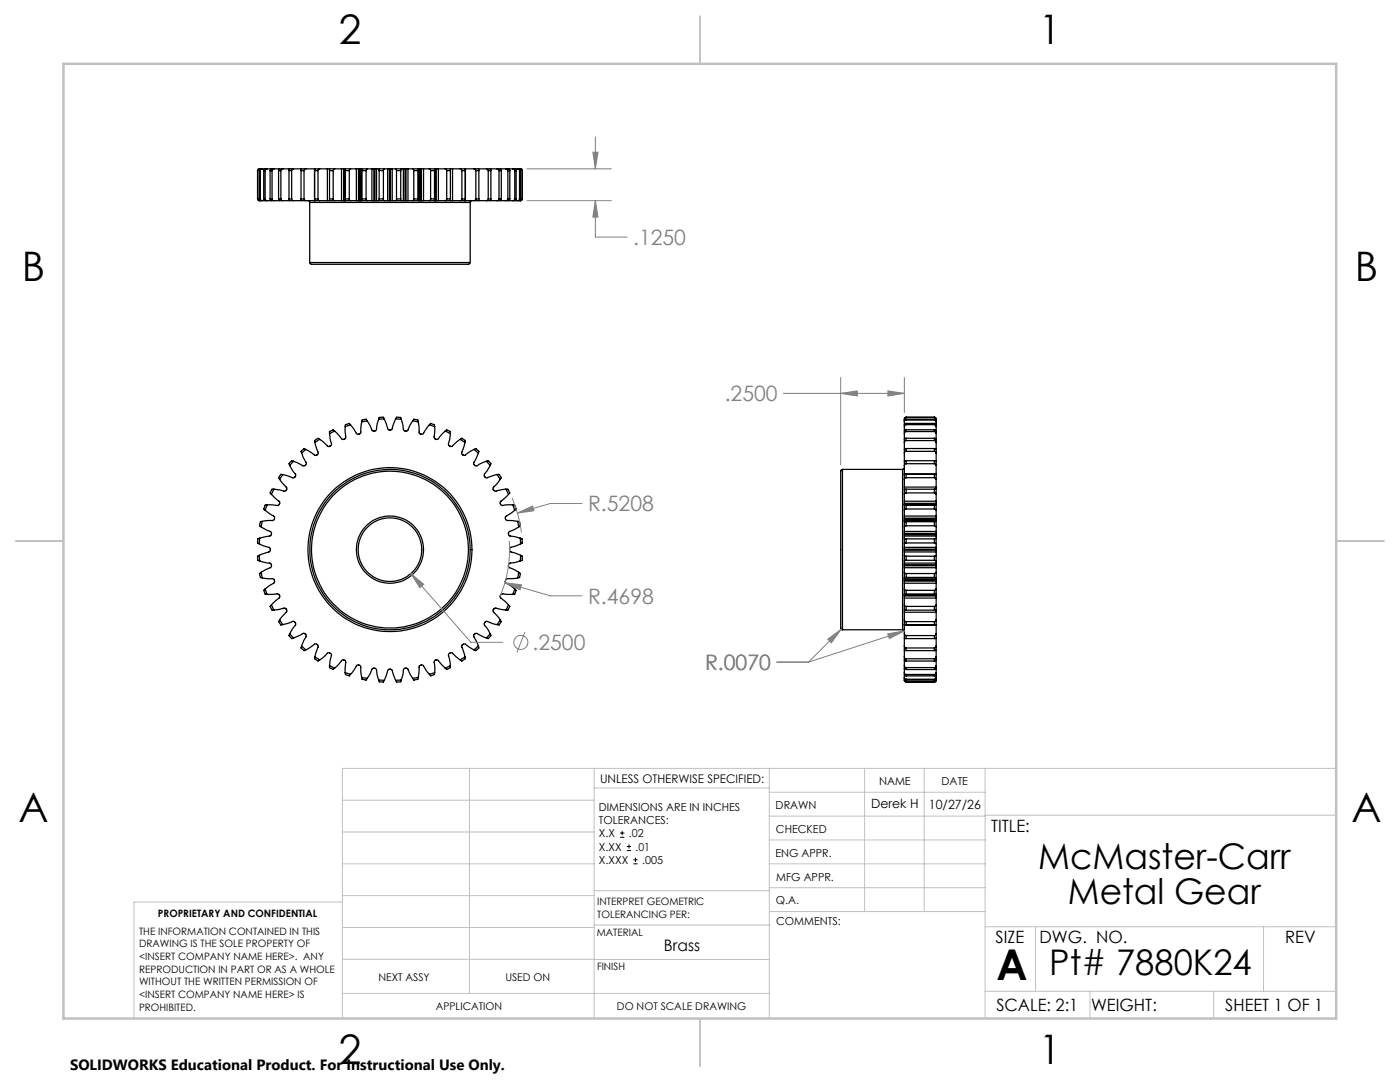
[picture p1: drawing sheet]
<svg xmlns="http://www.w3.org/2000/svg" width="279mm" height="216mm" viewBox="0 0 279 216" stroke-linecap="round" stroke-linejoin="round" font-family="sans-serif">
<g fill="none" stroke="#000" stroke-width=".25">
<path d="M51.4 34h.1M51.4 39.7l.1 .2 .3 .1M51.4 39.7h.1M51.4 34v5.7M51.8 34h.2M51.8 39.7l.3 .3M51.8 39.7h.2M51.8 34v5.7M51.8 33.7l-.2 .1-.2 .2M51.8 33.7l-.3 .1-.1 .2M51.8 33.7h.3M52 39.7l.1 .3h.3"/>
<path d="M52 34v5.7M52.1 33.7l-.3 .3M52.1 33.7h.3M52.4 33.7l-.3 .1-.1 .2M52.4 33.7h.5M52.6 34h.3M52.6 39.7h.3M52.6 39.7l.2 .3h.5M52.6 34v5.7M52.9 39.7l.2 .3h.2M52.9 34v5.7M53.3 33.7l-.3 .1-.1 .2"/>
<path d="M53.3 33.7h-.2a.32 .32 0 0 0-.5 .3M53.3 33.7h.8M53.9 34h.4M53.9 39.7h.4M53.9 39.7l.3 .3M53.9 34v5.7M54.2 33.7l-.3 .3M54.2 33.7h.5M54.3 39.7l.1 .3h.3M54.3 34v5.7M54.7 33.7l-.3 .1-.1 .2M54.7 33.7h1.1"/>
<path d="M55.6 34h.5M55.6 39.7a.59 .59 0 0 0 .8 .3M55.6 39.7h.5M55.6 34v5.7M56.1 39.7l.1 .3h.2M56.1 34v5.7M56.4 33.7h-.3a.31 .31 0 0 0-.4 0 .31 .31 0 0 0-.1 .3M56.4 33.7l-.2 .1-.1 .2M56.4 33.7h1.4M57.7 34h.5M57.7 39.7h.5M57.7 39.7a.58 .58 0 0 0 .9 .3"/>
<path d="M57.7 34v5.7M58.2 39.7l.4 .3M58.2 34v5.7M58.6 33.7l-.3 .1-.1 .2M58.6 33.7h-.4a.34 .34 0 0 0-.4 0 .34 .34 0 0 0-.1 .3M58.6 33.7h1.5M60.1 34h.6M60.1 39.7h.6M60.1 39.7l.1 .3M60.1 34v5.7M60.2 33.7l-.1 .3M60.2 33.7h.8"/>
<path d="M60.7 39.7l.3 .3M60.7 34v5.7M61 33.7l-.3 .3M61 33.7h1.8M62.8 33.7h.1M62.8 33.7v6.3M62.8 34h.7M62.8 39.7l.1 .3M62.8 39.7h.7M62.8 34v5.7M62.9 33.7l-.1 .3M62.9 33.7h.9"/>
<path d="M63.5 39.7l.3 .3M63.5 34v5.7M63.8 33.7l-.2 .1-.1 .2M63.8 33.7h1.5M65.3 33.7h.5M65.3 33.7v6.3M65.8 34h.7M65.8 33.7v.3M65.8 33.7h1M65.8 39.7v.3M65.8 39.7h.7M65.8 34v5.7"/>
<path d="M66.5 39.7v.2l.3 .1M66.5 34v5.7M66.8 33.7l-.3 .3M66.8 33.7h1.4M68.2 33.7h.4M68.2 33.7v6.3M68.6 33.7h.2M68.6 33.7v6.3M68.8 33.7v6.3M68.9 34h.8M68.9 39.7h.8M68.9 39.7v.3h1.1"/>
<path d="M68.9 34v5.7M69.7 39.7l.3 .3M69.7 34v5.7M70 33.7l-.2 .1-.1 .2M70 33.7h-1.1v.3M70 33.7h1.1M71.1 33.7h.4M71.1 33.7v6.3M71.5 33.7h.3M71.5 33.7v6.3M71.8 33.7h.2M71.8 33.7v6.3"/>
<path d="M72 33.7h.2M72 33.7v6.3M72.2 33.7v.3M72.2 33.7h1.1M72.2 34h.9M72.2 39.7v.3M72.2 39.7h.9M72.2 34v5.7M73.1 39.7l.2 .3M73.1 34v5.7M73.3 33.7l-.2 .3M73.3 33.7h.9"/>
<path d="M74.2 33.7h.4M74.2 33.7v6.3M74.6 33.7h.2M74.6 33.7v6.3M74.8 33.7h.3M74.8 33.7v6.3M75.1 33.7h.5M75.1 33.7v6.3M75.6 33.7l.1 .3M75.6 33.7h1.1M75.7 34h.8M75.7 39.7l-.1 .3"/>
<path d="M75.7 39.7h.8M75.7 34v5.7M76.5 39.7l.2 .3M76.5 34v5.7M76.7 33.7l-.2 .3M76.7 33.7h.7M77.4 33.7h.3M77.4 33.7v6.3M77.7 33.7h.2M77.7 33.7v6.3M77.9 33.7h.4M77.9 33.7v6.3"/>
<path d="M78.3 33.7h.7M78.3 33.7v6.3M79 33.7l.1 .3M79 33.7h1.1M79.1 39.7l-.1 .3M79.1 39.7h.9M79.1 34h.9M79.1 34v5.7M80 39.7l.1 .3M80 34v5.7M80.1 33.7l-.1 .3M80.1 33.7h.4"/>
<path d="M80.5 33.7h.3M80.5 33.7v6.3M80.8 33.7h.2M80.8 33.7v6.3M81 33.7h.4M81 33.7v6.3M81.4 33.7h1M81.4 33.7v6.3M82.4 33.7l.2 .3M82.4 33.7h1.1M82.6 39.7l-.2 .3M82.6 39.7h.8"/>
<path d="M82.6 34h.8M82.6 34v5.7M83.4 39.7l.1 .3M83.4 34v5.7M83.5 33.7l-.1 .3M83.5 33.7h.1M83.6 33.7h.3M83.6 33.7v6.3M83.9 33.7h.2M83.9 33.7v6.3M84.1 33.7h.4M84.1 33.7v6.3"/>
<path d="M84.5 33.7h1.2M84.5 33.7v6.3M85.7 33.7l.2 .3M85.7 33.7h1M85.9 39.7l-.2 .3M85.9 39.7h.8M85.9 34h.8M85.9 34v5.7M86.7 39.7v.3M86.7 34v5.7M86.7 33.7v.3M86.8 33.7v6.3"/>
<path d="M86.8 33.7h.1M86.9 33.7h.2M86.9 33.7v6.3M87.1 33.7h.4M87.1 33.7v6.3M87.5 33.7h1.4M87.5 33.7v6.3M88.9 33.7l.2 .1v.2M88.9 33.7h1M89.1 39.7l-.2 .3M89.1 39.7h.8M89.1 34h.8"/>
<path d="M89.1 34v5.7M89.9 39.7v.3M89.9 33.7v.3M89.9 33.7h.4M89.9 34v5.7M90.3 33.7h1.6M90.3 33.7v6.3M91.9 33.7l.3 .3M91.9 33.7h.9M92.2 39.7l-.3 .3M92.2 39.7h.7M92.2 34h.7"/>
<path d="M92.2 34v5.7M92.8 33.7l.1 .3M92.8 33.7h.1M92.9 39.7l-.1 .3M92.9 34v5.7M92.9 33.7h1.7M92.9 33.7v6.3M94.6 33.7l.4 .3M94.6 33.7h.4a.33 .33 0 0 1 .4 0 .33 .33 0 0 1 .2 .3M95 39.7l-.4 .3M95 39.7h.6M95 34h.6"/>
<path d="M95 34v5.7M95.5 33.7h1.6M95.6 39.7a.33 .33 0 0 1-.2 .4 .33 .33 0 0 1-.4-.1h-.4M95.6 34v5.7M97.1 33.7l.3 .3M97.1 33.7h.7M97.4 39.7l-.3 .3M97.4 39.7h.6M97.4 34h.6M97.4 34v5.7M97.8 33.7l.2 .3M97.9 33.7h1.3"/>
<path d="M98 39.7l-.2 .3M98 34v5.7M99.2 33.7l.2 .1 .2 .2M99.2 33.7h.3a.37 .37 0 0 1 .5 .3M99.6 39.7l-.1 .2-.3 .1M99.6 39.7h.4M99.6 34h.4M99.6 34v5.7M99.9 33.7h1.1M100 39.7a.59 .59 0 0 1-.8 .3M100 34v5.7M101 33.7l.2 .1 .2 .2"/>
<path d="M101 33.7h.5l.2 .3M101.4 39.7l-.2 .2-.2 .1M101.4 39.7h.3M101.4 34h.3M101.4 34v5.7M101.5 33.7h.8M101.7 39.7l-.2 .3h-.5M101.7 34v5.7M102.3 33.7l.3 .1 .1 .2M102.3 33.7l.6 .1 .1 .2M102.7 39.7l-.1 .2-.3 .1M102.7 39.7h.3"/>
<path d="M102.7 34h.3M102.7 34v5.7M102.8 33.7h.5M103 39.7l-.1 .3h-.6M103 34v5.7M103.3 33.7l.2 .1 .2 .2M103.3 33.7l.5 .1 .1 .2M103.6 33.7h.2M103.7 39.7l-.1 .2-.3 .1M103.7 39.7h.2M103.7 34h.2M103.7 34v5.7"/>
<path d="M103.8 33.7l.3 .1 .1 .2M103.9 39.7l-.2 .3h-.4M103.9 34v5.7M104.2 39.7l-.4 .3M104.2 39.7h.1M104.2 34h.1M104.2 34v5.7M104.2 39.7l-.1 .3h-.3M51.8 40h.3M52.1 40h.3M52.4 40h.5M53.3 40h.8"/>
<path d="M54.2 40h.5M54.7 40h1.1M56.4 40h1.4M58.6 40h1.5M60.2 40h.8M61 40h1.8M61.5 40l.3 .2v.2M61.8 52.4l.3 .3h31.5l.2-.3M61.8 40.4h32M61.8 52.4h32M61.8 40.4v12M62.8 40h.1"/>
<path d="M62.9 40h.9M63.8 40h1.5M65.3 40h.5M65.8 40h1M66.8 40h1.4M68.2 40h.4M68.6 40h.2M70 40h1.1M71.1 40h.4M71.5 40h.3M71.8 40h.2M72 40h.2"/>
<path d="M72.2 40h1.1M73.3 40h.9M74.2 40h.4M74.6 40h.2M74.8 40h.3M75.1 40h.5M75.6 40h1.1M76.7 40h.7M77.4 40h.3M77.7 40h.2M77.9 40h.4M78.3 40h.7"/>
<path d="M79 40h1.1M80.1 40h.4M80.5 40h.3M80.8 40h.2M81 40h.4M81.4 40h1M82.4 40h1.1M83.5 40h.1M83.6 40h.3M83.9 40h.2M84.1 40h.4M84.5 40h1.2"/>
<path d="M85.7 40h1M86.8 40h.1M86.9 40h.2M87.1 40h.4M87.5 40h1.4M88.9 40h1M89.9 40h.4M90.3 40h1.6M91.9 40h.9M92.8 40h.1M92.9 40h1.7M93.8 40.4v12"/>
<path d="M94.2 40l-.3 .2-.1 .2M95.5 40h1.6M97.1 40h.7M97.9 40h1.3M99.9 40h1.1M101.5 40h.8M102.8 40h.5M103.6 40h.2M54.2 98.6l1.6 1.5v.5l-.3 .3-2.2-.1M54.7 97.6a.72 .72 0 0 0-.8 .8l.3 .2M54.7 97.6l-.5 1M55.8 95.6l1.3 1.6a.52 .52 0 0 1 0 .5 .52 .52 0 0 1-.4 .3l-2-.4"/>
<path d="M56.4 94.7l-.6 .9M56.4 94.7a.7 .7 0 0 0-.8 .7l.2 .2M57.8 92.9l1.2 1.8-.1 .5-.5 .2-2-.7M58.6 92a.61 .61 0 0 0-.8 .8v.1M58.6 92l-.8 .9M60.2 90.4l.9 1.9a.52 .52 0 0 1-.2 .5 .52 .52 0 0 1-.5 .1l-1.8-.9M61 89.7a.37 .37 0 0 0-.6 .1 .37 .37 0 0 0-.3 .2 .37 .37 0 0 0 .1 .4M61 89.7l-.8 .7M62.9 88.3l.6 2-.2 .5h-.5l-1.8-1.1M63.8 87.7l-.9 .6M63.8 87.7a.67 .67 0 0 0-1 .2l.1 .4M65.8 86.5l.4 2.2-.2 .3-.5 .1-1.7-1.4"/>
<path d="M66.8 86l-1 .5M66.8 86a.55 .55 0 0 0-.9 .1l-.1 .4M68.9 85.1l.1 2.1a.5 .5 0 0 1-.3 .4 .5 .5 0 0 1-.5-.1l-1.4-1.5M70 84.8a.58 .58 0 0 0-1-.1l-.1 .4M70 84.8l-1.1 .3M72.2 84.2l-.2 2.1-.3 .3h-.5l-1.2-1.8M73.3 84l-1.1 .2M73.3 84a.6 .6 0 0 0-.9-.2l-.2 .4M75.6 83.7l-.5 2a.52 .52 0 0 1-.9 .1l-.9-1.8M76.7 83.6l-1.1 .1M76.7 83.6a.71 .71 0 0 0-1-.3l-.1 .4M76.7 83.6l.7 2 .2 .2h.5l.2-.2 .7-2"/>
<path d="M79 83.6l1.1 .1M79 83.6a.6 .6 0 0 1 .9-.3l.2 .4M80.1 83.7l.4 2a.52 .52 0 0 0 .9 .1l1-1.8M82.4 84l1.1 .2M82.4 84a.6 .6 0 0 1 .9-.2l.2 .4M83.5 84.2l.1 2.1 .3 .3h.6l1.2-1.8M85.7 84.8l1 .3M85.7 84.8a.58 .58 0 0 1 .9-.1l.1 .4M86.7 85.1l-.1 2.1a.5 .5 0 0 0 .3 .4 .5 .5 0 0 0 .6-.1l1.4-1.5M88.9 86l1 .5M88.9 86a.58 .58 0 0 1 .9 .1l.1 .4M89.9 86.5l-.4 2 .2 .5 .5 .1 1.7-1.4"/>
<path d="M91.9 87.7a.48 .48 0 0 1 .8 .1l.2 .1-.1 .4M91.9 87.7l.9 .6M92.8 88.3l-.7 2 .2 .4 .6 .1 1.7-1.1M94.6 89.7l.9 .7M94.6 89.7a.56 .56 0 0 1 .9 .3v.4M95.5 90.4l-.9 1.9a.52 .52 0 0 0 .1 .5 .52 .52 0 0 0 .5 .1l1.9-.9M97.1 92l.7 .9M97.1 92a.69 .69 0 0 1 .9 .6l-.2 .3M97.8 92.9l-1.1 1.8 .1 .5 .4 .2 2-.7M99.2 94.7a.7 .7 0 0 1 .8 .7l-.2 .2M99.2 94.7l.6 .9M99.8 95.6l-1.3 1.6a.52 .52 0 0 0 0 .5 .52 .52 0 0 0 .5 .3l2-.4"/>
<path d="M101 97.6a.72 .72 0 0 1 .7 .8l-.2 .2M101 97.6l.5 1M101.5 98.6l-1.7 1.5 .1 .5 .3 .3 2.1-.1M168.1 93.7l-.2 .1-.1 .2v31.3l.3 .4M168.1 93.7v32M168.1 93.7h12M180.1 93.7v32M180.5 93.3l-.1 .2-.3 .2M180.5 98.6v1.4M180.5 97.6h.3M180.5 97.6v1M180.5 95.6v1.6"/>
<path d="M180.5 94.7v.9M180.5 97.2v.4M180.5 92.9v1.7M180.5 94.6v.1M180.5 90.4v1.6M180.5 89.7v.7M180.5 88.3v1.3M180.5 86.5v1.1M180.5 85.1v.9M180.5 83.7v.2M180.5 84.2v.5M180.5 97.2h6.3"/>
<path d="M180.5 94.6h6.3M180.8 98.4l-.3 .2M180.8 97.6v.8M180.8 95.3l-.3 .3M180.8 94.7v.6M180.8 94.7h-.3M180.8 92.5l-.3 .4M180.8 91.9a.33 .33 0 0 0-.3 .2 .33 .33 0 0 0 0 .4v.4M180.8 91.9v.6M180.8 90.1l-.3 .3M180.8 89.5l-.3 .2M180.8 89.5v.6"/>
<path d="M180.8 87.9l-.2 .2-.1 .2M180.8 87.5v.4M180.8 87.5a.59 .59 0 0 0-.3 .8M180.8 86.1l-.3 .4M180.8 85.8l-.3 .2v.5M180.8 85.8v.3M180.8 84.7l-.3 .4M180.8 84.5l-.3 .2v.4M180.8 84.5v.2M180.8 83.8l-.3 .4M180.8 83.6l-.2 .1-.1 .5M180.8 83.6v.2"/>
<path d="M180.8 83.3l-.2 .1-.1 .3M180.8 83.3h.1M180.8 98.4h5.7M180.8 97.6h5.7M180.8 95.3h5.7M180.8 94.7h5.7M180.8 92.5h5.7M180.8 91.9h5.7M180.8 90.1h5.7M180.8 89.5h5.7M180.8 87.9h5.7M180.8 87.5h5.7"/>
<path d="M180.8 86.1h5.7M180.8 85.8h5.7M180.8 84.7h5.7M180.8 84.5h5.7M180.8 83.8h5.7M180.8 83.6h5.7M180.8 83.3h5.7M186.5 98.4h.3v.2M186.5 97.6v.8M186.5 97.6h.3M186.5 95.3l.3 .1v.2M186.5 94.7v.6"/>
<path d="M186.5 94.7h.3M186.5 91.9v.6M186.5 91.9a.32 .32 0 0 1 .4 .2 .32 .32 0 0 1-.1 .4v.4M186.5 92.5l.3 .1v.3M186.5 89.5v.6M186.5 89.5l.3 .2M186.5 90.1l.3 .1v.2M186.5 87.9l.3 .1v.3M186.5 87.5v.4M186.5 87.5a.59 .59 0 0 1 .3 .8M186.5 86.1l.3 .2v.2M186.5 85.8v.3"/>
<path d="M186.5 85.8a.55 .55 0 0 1 .3 .7M186.5 84.7l.3 .2v.2M186.5 84.5v.2M186.5 84.5a.34 .34 0 0 1 .3 .4v.2M186.5 83.8l.3 .1v.3M186.5 83.6v.2M186.5 83.6a.34 .34 0 0 1 .3 .5v.1M186.5 83.3l.3 .1v.3M186.5 83.3h.1M186.8 97.6v1M186.8 98.6v1.4M186.8 95.6v1.6"/>
<path d="M186.8 94.7v.9M186.8 97.2v.4M186.8 92.9v1.7M186.8 94.6v.1M186.8 89.7v.7M186.8 90.4v1.6M186.8 88.3v1.3M186.8 86.5v1.1M186.8 85.1v.9M186.8 83.7v.2M186.8 84.2v.5M51.8 110.8v1.1"/>
<path d="M51.8 110.8a.53 .53 0 0 0-.4 .8v.2l.4 .1M51.8 108.5l1.9 .7 .2 .2-.1 .7-2 .7M51.8 107.4v1.1M51.8 107.4a.38 .38 0 0 0-.3 .1 .38 .38 0 0 0-.1 .4 .35 .35 0 0 0 0 .4 .35 .35 0 0 0 .4 .2M51.8 111.9l2.1 .5 .2 .1 .1 .4-.2 .3-1.9 1M52.1 114.2l.3 1.1M52.1 114.2a.65 .65 0 0 0 0 1.1h.3M52.1 105.1l1.8 .9 .3 .5-.3 .5-2.1 .4M52.4 104l-.3 1.1M52.4 104a.56 .56 0 0 0-.6 .8l.3 .3M52.4 115.3l2 .2 .4 .2-.1 .6-1.8 1.2M52.9 117.5l.4 1.1"/>
<path d="M52.9 117.5a.6 .6 0 0 0 0 1l.4 .1M52.9 101.8l1.9 1.4a.53 .53 0 0 1-.4 .7l-2 .1M53.3 100.8a.69 .69 0 0 0-.6 .8l.2 .2M53.3 100.8l-.4 1M53.3 118.6l2-.1a.5 .5 0 0 1 .5 .3 .5 .5 0 0 1-.1 .5l-1.5 1.4M102.3 100.8l.4 1M102.3 100.8a.68 .68 0 0 1 .7 .8l-.3 .2M102.3 118.6l-2-.1a.5 .5 0 0 0-.4 .3 .5 .5 0 0 0 .1 .5l1.5 1.4M102.7 117.5a.69 .69 0 0 1 0 1.1h-.4M102.7 117.5l-.4 1.1M102.7 101.8l-1.8 1.4a.53 .53 0 0 0 .4 .7l2 .1M103.3 104l.2 1.1"/>
<path d="M103.3 104a.56 .56 0 0 1 .5 .8l-.3 .3M103.3 115.3l-2.1 .2-.3 .2v.6l1.8 1.2M103.5 114.2l-.2 1.1M103.5 114.2a.74 .74 0 0 1 .2 1.1h-.4M103.5 105.1l-1.8 .9-.2 .5 .2 .5 2.1 .4M103.8 107.4a.38 .38 0 0 1 .4 .1 .38 .38 0 0 1 0 .4 .35 .35 0 0 1 0 .4 .35 .35 0 0 1-.3 .2M103.8 107.4l.1 1.1M103.8 111.9l-2 .5-.2 .1-.1 .4 .1 .3 1.9 1M103.9 110.8l-.1 1.1M103.9 110.8a.53 .53 0 0 1 .3 .8v.2l-.4 .1M103.9 108.5l-2 .7-.2 .2 .1 .7 2.1 .7M180.5 108.5v.7"/>
<path d="M180.5 110.8l.3 .2M180.5 110.1v.7M180.5 110.8v1.1M180.5 107.4v1.1M180.5 107.4l.3 .1M180.5 111.9v.5M180.5 107v.4M180.5 105.1v.9M180.5 114.2l.3 .2M180.5 113.3v.9M180.5 114.2v1.1M180.5 104l.3 .1"/>
<path d="M180.5 104v1.1M180.5 115.3v.4M180.5 103.9v.1M180.5 101.8v1.2M180.5 117.5l.3 .3M180.5 116.4v1.1M180.5 117.5v1.1M180.5 100.8h.3M180.5 100.8v1M180.5 109.8v.3M180.5 109.2v.4M180.5 112.4v.3"/>
<path d="M180.5 106.7v.3M180.5 119.3v1.4M180.5 106v.4M180.5 112.9v.4M180.5 109.6v.2M180.5 106.4v.3M180.5 112.7v.2M180.5 103.6v.3M180.5 103v.4M180.5 116v.4M180.5 103.4v.2M180.5 115.7v.3"/>
<path d="M180.5 100v.4M180.5 118.9v.4M180.5 100.4v.2M180.5 118.7v.2M180.5 115.5h6.3M180.5 103.9h6.3M180.5 118.6h6.3M180.5 100.7h6.3M180.5 109.2h6.3M180.5 110.1h6.3M180.5 112.4h6.3M180.5 107h6.3"/>
<path d="M180.5 106h6.3M180.5 113.3h6.3M180.5 103h6.3M180.5 116.4h6.3M180.5 109.8h6.3M180.5 109.6h6.3M180.5 112.7h6.3M180.5 106.7h6.3M180.5 100h6.3M180.5 119.3h6.3M180.5 106.4h6.3M180.5 112.9h6.3"/>
<path d="M180.5 103.6h6.3M180.5 115.7h6.3M180.5 103.4h6.3M180.5 116h6.3M180.5 100.6h6.3M180.5 100.6v.1M180.5 118.6v.1M180.5 118.7h6.3M180.5 100.4h6.3M180.5 118.9h6.3M180.8 108.3l-.3 .2M180.8 111v.8"/>
<path d="M180.8 111.8l-.3 .1M180.8 107.5v.8M180.8 104.9l-.3 .2M180.8 114.4v.8M180.8 115.2l-.3 .1M180.8 104.1v.8M180.8 101.6l-.3 .2M180.8 117.8v.8M180.8 118.6h-.3M180.8 100.8v.8M180.8 108.3h5.7M180.8 111h5.7"/>
<path d="M180.8 111.8h5.7M180.8 107.5h5.7M180.8 104.9h5.7M180.8 114.4h5.7M180.8 115.2h5.7M180.8 104.1h5.7M180.8 101.6h5.7M180.8 117.8h5.7M180.8 118.6h5.7M180.8 100.8h5.7M186.5 108.3l.3 .2M186.5 107.5v.8"/>
<path d="M186.5 111v.8M186.5 111.8l.3 .1M186.5 104.9l.3 .2M186.5 104.1v.8M186.5 114.4v.8M186.5 115.2l.3 .1M186.5 101.6h.3v.2M186.5 100.8v.8M186.5 118.6h.3M186.5 117.8v.8M186.8 108.5v.7M186.8 107.4v1.1"/>
<path d="M186.8 107.4l-.3 .1M186.8 110.8l-.3 .2M186.8 110.1v.7M186.8 110.8v1.1M186.8 111.9v.5M186.8 107v.4M186.8 105.1v.9M186.8 104l-.3 .1M186.8 104v1.1M186.8 114.2l-.3 .2M186.8 113.3v.9M186.8 114.2v1.1"/>
<path d="M186.8 115.3v.4M186.8 103.9v.1M186.8 101.8v1.2M186.8 100.8h-.3M186.8 100.8v1M186.8 117.5l-.3 .3M186.8 116.4v1.1M186.8 117.5v1.1M186.8 109.8v.3M186.8 109.2v.4M186.8 112.4v.3M186.8 106.7v.3"/>
<path d="M186.8 119.3v1.4M186.8 106v.4M186.8 112.9v.4M186.8 109.6v.2M186.8 106.4v.3M186.8 112.7v.2M186.8 103.6v.3M186.8 103v.4M186.8 116v.4M186.8 103.4v.2M186.8 115.7v.3M186.8 100v.4"/>
<path d="M186.8 118.9v.4M186.8 100.4v.2M186.8 118.7v.2M186.8 100.6v.1M186.8 118.6v.1M54.2 120.7a.4 .4 0 0 0-.1 .7 .38 .38 0 0 0 .2 .3 .38 .38 0 0 0 .4 0M54.2 120.7l.5 1M54.7 121.7l2-.4 .4 .2 .1 .6-1.4 1.6M55.8 123.7a.62 .62 0 0 0 .4 1l.2-.1M55.8 123.7l.6 .9M56.4 124.6l2.1-.6 .4 .2 .1 .4-1.2 1.9M57.8 126.5l.8 .8"/>
<path d="M57.8 126.5a.64 .64 0 0 0 .7 .9l.1-.1M58.6 127.3l1.9-.9 .5 .1 .1 .5-.9 1.9M60.2 128.9l.8 .8M60.2 128.9a.63 .63 0 0 0 .2 .7 .63 .63 0 0 0 .6 .1M61 129.7l1.8-1.2h.3a.43 .43 0 0 1 .4 .6l-.6 2M62.9 131.1a.41 .41 0 0 0-.1 .4 .41 .41 0 0 0 .4 .2l.3 .2 .3-.2M62.9 131.1l.9 .6M63.8 131.7l1.5-1.3a.52 .52 0 0 1 .6-.1 .52 .52 0 0 1 .2 .5l-.3 2M65.8 132.8l1 .5M65.8 132.8a.72 .72 0 0 0 .7 .8l.3-.3M66.8 133.3l1.4-1.6h.6l.2 .3-.1 2.2M68.9 134.2l1.1 .3"/>
<path d="M68.9 134.2a.69 .69 0 0 0 .8 .6l.3-.3M70 134.5l1.2-1.7a.56 .56 0 0 1 .8 .3l.2 2M72.2 135.1l1.1 .3M72.2 135.1a.52 .52 0 0 0 .6 .6h.3l.2-.3M73.3 135.4l.9-1.8a.52 .52 0 0 1 .9 .1l.5 2M75.6 135.7h1.1M75.6 135.7a.66 .66 0 0 0 .9 .4l.2-.4M76.7 135.7l.7-1.9a.49 .49 0 0 1 .4-.3 .49 .49 0 0 1 .5 .3l.7 1.9M80.1 135.7h-1.1M80.1 135.7a.51 .51 0 0 1-.8 .4h-.2l-.1-.4M82.4 135.4l-1-1.8a.52 .52 0 0 0-.9 .1l-.4 2M83.5 135.1l-1.1 .3"/>
<path d="M83.5 135.1a.52 .52 0 0 1-.7 .6h-.2l-.2-.3M85.7 134.5l-1.3-1.7a.56 .56 0 0 0-.8 .3l-.1 2M86.7 134.2l-1 .3M86.7 134.2a.68 .68 0 0 1-.8 .6l-.2-.3M88.9 133.3l-1.5-1.6h-.5l-.3 .3 .1 2.2M89.9 132.8l-1 .5M89.9 132.8a.72 .72 0 0 1-.8 .8l-.2-.3M91.9 131.7l-1.6-1.3a.52 .52 0 0 0-.5-.1 .52 .52 0 0 0-.3 .5l.4 2M92.8 131.1l-.9 .6M92.8 131.1a.51 .51 0 0 1-.4 .7l-.2 .1-.3-.2M94.6 129.7l-1.7-1.2h-.4a.48 .48 0 0 0-.3 .6l.6 2M95.5 128.9a.71 .71 0 0 1-.6 .9l-.3-.1"/>
<path d="M95.5 128.9l-.9 .8M97.1 127.3l-2-.9-.4 .1-.2 .5 1 1.9M97.8 126.5a.64 .64 0 0 1-.6 .9l-.1-.1M97.8 126.5l-.7 .8M99.2 124.6l-2-.6-.5 .2v.5l1.1 1.8M99.8 123.7l-.6 .9M99.8 123.7a.68 .68 0 0 1-.3 1l-.3-.1M101 121.7l-2.1-.4-.4 .3-.1 .5 1.4 1.6M101.5 120.7a.61 .61 0 0 1-.1 .9l-.4 .1M101.5 120.7l-.5 1M168.1 125.7h12M180.1 125.7l.4 .3"/>
<path d="M180.5 120.7l.3 .3M180.5 121.7h.3M180.5 120.7v1M180.5 123.7l.3 .3M180.5 122.2v1.5M180.5 124.6l.3 .1M180.5 123.7v.9M180.5 121.7v.5M180.5 126.5l.3 .3M180.5 124.7v1.8M180.5 126.5v.4a.33 .33 0 0 0 0 .4 .33 .33 0 0 0 .3 .1M180.5 124.6v.1"/>
<path d="M180.5 128.9l.3 .4M180.5 127.4v1.5M180.5 128.9v.4a.34 .34 0 0 0 0 .4 .34 .34 0 0 0 .3 .1M180.5 131.1l.3 .3M180.5 129.7v1.4M180.5 131.1v.3a.34 .34 0 0 0 .3 .5M180.5 132.8l.1 .3 .2 .1M180.5 131.7v1.1M180.5 132.8v.6l.3 .2M180.5 134.2l.1 .3 .2 .1M180.5 133.4v.8M180.5 134.2l.1 .5 .2 .2"/>
<path d="M180.5 135.1l.1 .3 .2 .1M180.5 134.6v.5M180.5 135.1l.1 .5 .2 .1M180.5 135.7l.3 .3M180.5 135.7l.1 .3 .2 .1M180.5 135.4v.3M180.5 122.2h6.3M180.5 124.7h6.3M180.8 121v.7M180.8 124v.7M180.8 126.8v.6M180.8 129.3v.5"/>
<path d="M180.8 131.4v.5M180.8 133.2v.4M180.8 134.6v.3M180.8 135.5v.2M180.8 136v.1M180.8 121h5.7M180.8 121.7h5.7M180.8 124h5.7M180.8 124.7h5.7M180.8 126.8h5.7M180.8 127.4h5.7M180.8 129.3h5.7"/>
<path d="M180.8 129.8h5.7M180.8 131.4h5.7M180.8 131.9h5.7M180.8 133.2h5.7M180.8 133.6h5.7M180.8 134.6h5.7M180.8 134.9h5.7M180.8 135.5h5.7M180.8 135.7h5.7M180.8 136h5.7M180.8 136.1h5.7M186.5 121v.7"/>
<path d="M186.5 124v.7M186.5 126.8v.6M186.5 129.3v.5M186.5 131.4v.5M186.5 133.2v.4M186.5 134.6v.3M186.5 135.5v.2M186.5 136v.1M186.8 120.7l-.3 .3M186.8 121.7h-.3M186.8 120.7v1M186.8 123.7v.2l-.3 .1"/>
<path d="M186.8 122.2v1.5M186.8 124.6l-.3 .1M186.8 123.7v.9M186.8 121.7v.5M186.8 126.5l-.1 .3h-.2M186.8 124.7v1.8M186.8 126.5v.4a.33 .33 0 0 1 .1 .4 .33 .33 0 0 1-.4 .1M186.8 124.6v.1M186.8 128.9v.3l-.3 .1M186.8 127.4v1.5M186.8 128.9v.4a.34 .34 0 0 1 0 .4 .34 .34 0 0 1-.3 .1M186.8 131.1l-.1 .3h-.2"/>
<path d="M186.8 129.7v1.4M186.8 131.1v.3a.37 .37 0 0 1-.3 .5M186.8 132.8v.3l-.3 .1M186.8 131.7v1.1M186.8 132.8v.3a.32 .32 0 0 1 0 .4 .32 .32 0 0 1-.3 .1M186.8 134.2v.2l-.3 .2M186.8 133.4v.8M186.8 134.2v.2a.32 .32 0 0 1-.3 .5M186.8 135.1v.3l-.3 .1M186.8 134.6v.5M186.8 135.1v.2a.34 .34 0 0 1-.3 .4M186.8 135.7l-.1 .3h-.2"/>
<path d="M186.8 135.7v.3l-.3 .1M186.8 135.4v.3"/>
<circle cx="77.8" cy="109.7" r="6.7"/>
<circle cx="77.8" cy="109.7" r="6.3"/>
<circle cx="77.8" cy="109.7" r="16"/>
<circle cx="77.8" cy="109.7" r="15.7"/>
<circle cx="77.8" cy="109.7" r="16.4"/>
</g>
<g fill="none" stroke="#808080" stroke-width=".2">
<path d="M82 114.4l2.6 2.2-.8 .7zM82 114.4l12 13.8h6.3M104.7 126.2l-1.5 4"/>
<circle cx="104" cy="128.2" r="1.41"/>
</g>
<g fill="none" stroke="#c0c0c0" stroke-width=".2">
<path d="M68.3 159.7h50.3M93.7 153.3v44.9M118.6 153.3v49.9M118.6 157.2h34.9M153.5 153.3v49.9M153.5 158.1h43.1M172.5 153.3v28.6M184.4 153.3v28.6M196.6 153.3v49.9M266.7 153.3h-198.4v49.9M68.3 178.7h50.3M68.3 172.4h50.3"/>
<path d="M68.3 166h50.3M68.3 180h-41.6v23.2M118.6 177.7h35M153.5 167.6h43.1M153.5 162.8h43.1M153.5 172.4h43.1M153.5 177.1h43.1M196.6 162.7h70.1M68.3 198.2h85.2M68.3 191.4l85.2 .1M68.3 185.1h50.3M118.6 184.6h35"/>
<path d="M153.6 181.9h43M196.6 197.8h70.1M196.6 184.9h70.1M206.7 184.9v12.9M217.5 197.8v5.4M242.2 197.8v5.4M252.2 184.9v12.9"/>
</g>
<path d="M139.7 3.2v9.5M3.1 107.9h9.6M266.7 107.9h9.5M139.7 203.2v9.6" fill="none" stroke="#c0c0c0" stroke-width=".25"/>
<path d="M12.7 12.7h254v190.5h-254z" fill="none" stroke="#c0c0c0" stroke-width=".5"/>
<path d="M82 114.4l2.6 2.2-.8 .7z" fill="#808080"/>
<path d="M100.8 116.3l3.3 .4-.3 1zM100.8 116.3l9 2.6h6.4M101.6 107.9a24 24 0 0 1-1.9 11.3" fill="none" stroke="#808080" stroke-width=".2"/>
<path d="M100.8 116.3l3.3 .4-.3 1z" fill="#808080"/>
<path d="M102.2 99.4a26.8 26.8 0 0 1 1.9 6.9M103.3 102.4l3-1.4 .3 .9zM116.2 100.5h-6.4l-6.5 1.9" fill="none" stroke="#808080" stroke-width=".2"/>
<path d="M103.3 102.4l3-1.4 .3 .9z" fill="#808080"/>
<path d="M105.2 33.7h16.8M118.8 27.3v6.4M105.2 40h16.8M118.8 40l.5 3.3h-1zM118.8 40v7.3h6.4" fill="none" stroke="#808080" stroke-width=".2"/>
<path d="M118.8 40l.5 3.3h-1z" fill="#808080"/>
<path d="M118.3 30.4h1l-.5 3.3z" fill="none" stroke="#808080" stroke-width=".2"/>
<path d="M118.3 30.4h1l-.5 3.3z" fill="#808080"/>
<path d="M156.4 78.5h24.1M167.8 78.5l3.3-.5v1zM167.8 75.3v17.4M180.5 75.3v7" fill="none" stroke="#808080" stroke-width=".2"/>
<path d="M167.8 78.5l3.3-.5v1z" fill="#808080"/>
<path d="M177.2 78l3.3 .5-3.3 .5z" fill="none" stroke="#808080" stroke-width=".2"/>
<path d="M177.2 78l3.3 .5-3.3 .5z" fill="#808080"/>
<path d="M165.2 127.5l2.7-1.9-2 2.7zM167.9 125.6l-6.5 6.5h-6.4" fill="none" stroke="#808080" stroke-width=".2"/>
<path d="M165.2 127.5l2.7-1.9-2 2.7z" fill="#808080"/>
<path d="M177.2 126.5l3.3-.6-3 1.5zM180.5 125.9l-19.1 6.2h-6.4" fill="none" stroke="#808080" stroke-width=".2"/>
<path d="M177.2 126.5l3.3-.6-3 1.5z" fill="#808080"/>
<path d="M123.8 167.1h.8M123.8 166.2h.8M124.2 165.8v.9M125.1 169.7h.8M125.1 168.9h.8M125.5 168.5v.8M126.4 172.4h.8M126.4 171.6h.8M126.8 171.1v.9" fill="none" stroke="#000" stroke-width=".2"/>
<text font-size="8.5" x="198.9" y="195.5">A</text>
<g font-size="8.1">
<text x="67.6" y="8.9">2</text>
<text x="207.3" y="8.9">1</text>
<text x="4.4" y="56.1">B</text>
<text x="270.4" y="56.1">B</text>
<text x="3.7" y="164.1">A</text>
<text x="269.7" y="164.1">A</text>
<text x="67.6" y="212.4">2</text>
<text x="207.3" y="212.4">1</text>
</g>
<g font-size="7.1">
<text x="207.2" y="173.4">McMaster-Carr</text>
<text x="213.1" y="180.5">Metal Gear</text>
<text x="209.4" y="194.6">Pt# 7880K24</text>
</g>
<g font-size="4.2" fill="#808080">
<text x="126.4" y="48.9">.1250</text>
<text x="144.6" y="80.1">.2500</text>
<text x="117.4" y="102.1">R.5208</text>
<text x="117.4" y="120.5">R.4698</text>
<text x="106.3" y="129.7">.2500</text>
<text x="140.7" y="133.7">R.0070</text>
</g>
<g font-size="3.4">
<text x="197.8" y="166">TITLE:</text>
<text x="198.7" y="188.1">SIZE</text>
<text x="207.5" y="188.1">DWG. NO.</text>
<text x="256.5" y="188.2">REV</text>
<text x="198.8" y="201.7">SCALE: 2:1</text>
<text x="217.7" y="201.8">WEIGHT:</text>
<text x="244.5" y="201.7">SHEET 1 OF 1</text>
</g>
<text font-size="3.2" x="132.5" y="189.8">Brass</text>
<text font-size="3" x="14" y="213.5">SOLIDWORKS Educational Product. For Instructional Use Only.</text>
<g font-size="2.5">
<text x="173.8" y="161.3">Derek H</text>
<text x="185.4" y="161.4">10/27/26</text>
</g>
<text font-size="2.4" x="119.8" y="156.2">UNLESS OTHERWISE SPECIFIED:</text>
<g font-size="2.2">
<text x="119.5" y="161.8">DIMENSIONS ARE IN INCHES</text>
<text x="154.8" y="161.4">DRAWN</text>
<text x="175.4" y="156.6">NAME</text>
<text x="187.9" y="156.7">DATE</text>
<text x="119.5" y="164.4">TOLERANCES:</text>
<text x="119.5" y="167.1">X.X</text>
<text x="125.5" y="167.1">.02</text>
<text x="154.9" y="166.3">CHECKED</text>
<text x="119.5" y="169.7">X.XX</text>
<text x="119.5" y="172.4">X.XXX</text>
<text x="126.8" y="169.7">.01</text>
<text x="128.2" y="172.4">.005</text>
<text x="154.8" y="170.9">ENG APPR.</text>
<text x="154.9" y="175.7">MFG APPR.</text>
<text x="154.9" y="180.4">Q.A.</text>
<text x="154.9" y="184.6">COMMENTS:</text>
</g>
<g font-size="2.1">
<text x="75.5" y="195.7">NEXT ASSY</text>
<text x="100.9" y="195.7">USED ON</text>
<text x="86.9" y="201.5">APPLICATION</text>
<text x="123.1" y="201.6">DO NOT SCALE DRAWING</text>
</g>
<g font-size="2">
<text x="31.5" y="182.9">PROPRIETARY AND CONFIDENTIAL</text>
<text x="119.2" y="180.6">INTERPRET GEOMETRIC</text>
<text x="119.2" y="183.1">TOLERANCING PER:</text>
<text x="27.8" y="186.5">THE INFORMATION CONTAINED IN THIS</text>
<text x="27.8" y="189">DRAWING IS THE SOLE PROPERTY OF</text>
<text x="27.8" y="191.6">&lt;INSERT COMPANY NAME HERE&gt;. ANY</text>
<text x="119.1" y="186.7">MATERIAL</text>
<text x="27.8" y="194.1">REPRODUCTION IN PART OR AS A WHOLE</text>
<text x="27.8" y="196.6">WITHOUT THE WRITTEN PERMISSION OF</text>
<text x="119.1" y="193.5">FINISH</text>
<text x="27.8" y="199.1">&lt;INSERT COMPANY NAME HERE&gt; IS</text>
<text x="27.8" y="201.7">PROHIBITED.</text>
</g>
</svg>
